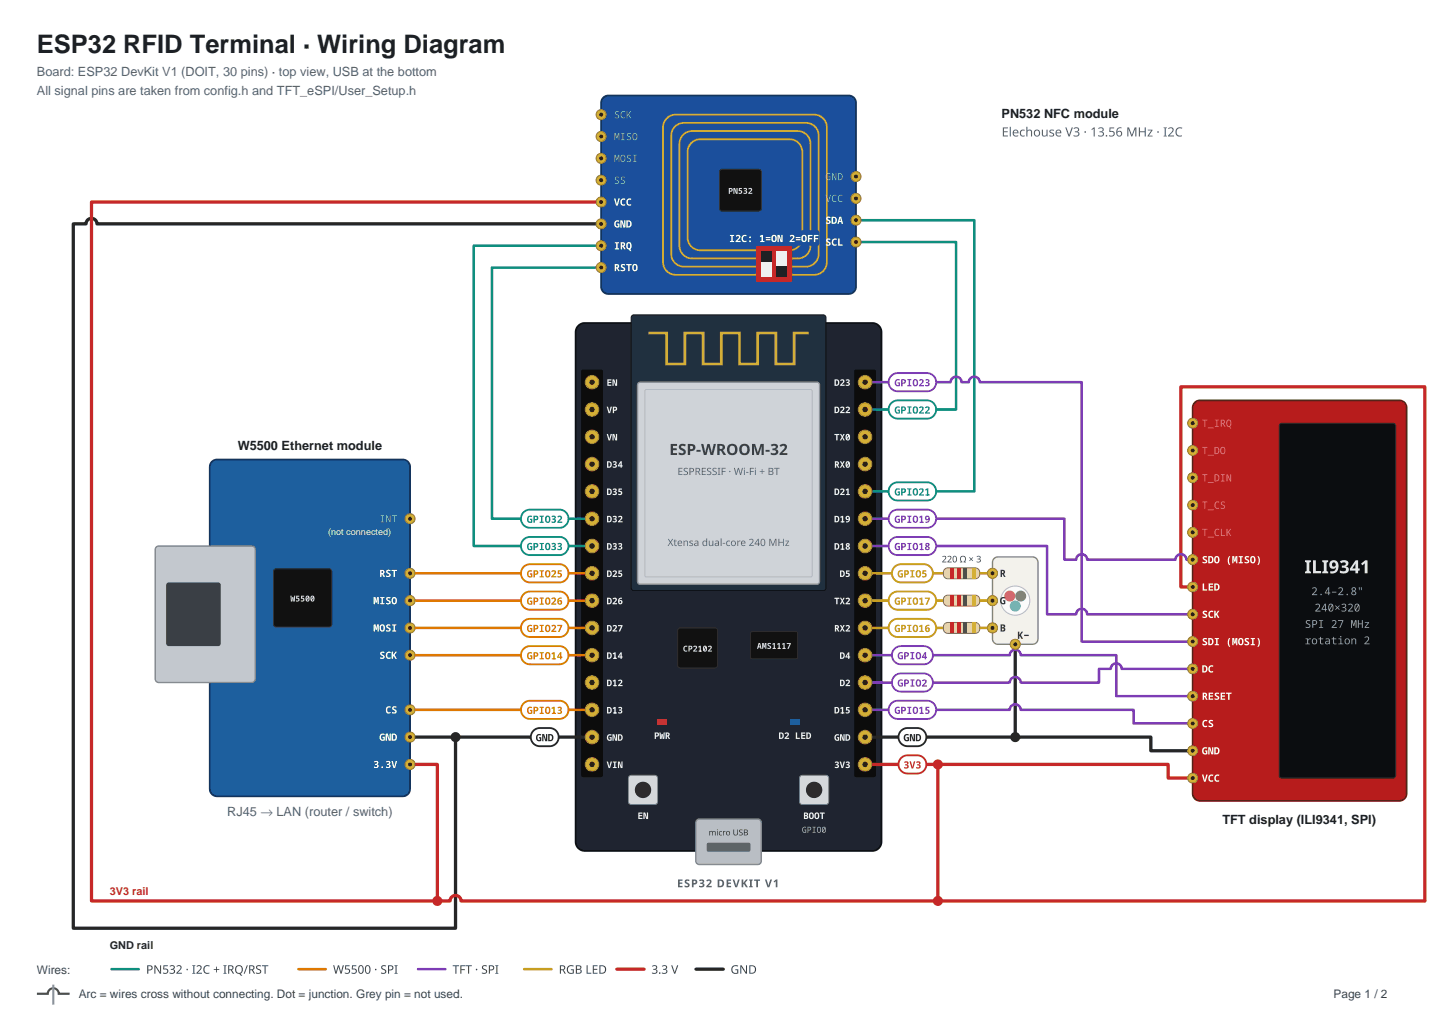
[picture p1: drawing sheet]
<svg xmlns="http://www.w3.org/2000/svg" width="420mm" height="297mm" viewBox="0 0 420 297" stroke-linecap="round" stroke-linejoin="round" font-family="sans-serif">
<path d="M168.1 94.7l.8-.6 1-.2h83.6a2.64 2.64 0 0 1 2.6 2.6v148.1a2.64 2.64 0 0 1-2.6 2.7h-83.6a2.64 2.64 0 0 1-2.6-2.7v-148.1l.2-1z" fill="#1f2430"/>
<path d="M168.1 94.7l.8-.6 1-.2h83.6a2.64 2.64 0 0 1 2.6 2.6v148.1a2.64 2.64 0 0 1-2.6 2.7h-83.6a2.64 2.64 0 0 1-2.6-2.7v-148.1l.2-1z" fill="none" stroke="#0d1016" stroke-width=".53"/>
<path d="M183.7 91.7l.5-.2h55a.79 .79 0 0 1 .8 .8v78.5a.79 .79 0 0 1-.8 .8h-55a.79 .79 0 0 1-.8-.8v-78.5z" fill="#20303f"/>
<path d="M183.7 91.7l.5-.2h55a.79 .79 0 0 1 .8 .8v78.5a.79 .79 0 0 1-.8 .8h-55a.79 .79 0 0 1-.8-.8v-78.5z" fill="none" stroke="#0d1016" stroke-width=".29"/>
<path d="M188.4 96.8h5.3v9h5.3v-9h5.3v9h5.3v-9h5.3v9h5.3v-9h5.3v9h5.3v-9h4.2" fill="none" stroke="#c9a54a" stroke-width=".79" stroke-linecap="butt"/>
<path d="M185.5 111.3l.6-.2h51.3a.79 .79 0 0 1 .8 .8v57.1a.79 .79 0 0 1-.8 .8h-51.3a.79 .79 0 0 1-.8-.8v-57.1z" fill="#cfd3d8"/>
<path d="M185.5 111.3l.6-.2h51.3a.79 .79 0 0 1 .8 .8v57.1a.79 .79 0 0 1-.8 .8h-51.3a.79 .79 0 0 1-.8-.8v-57.1z" fill="none" stroke="#8d9399" stroke-width=".4"/>
<path d="M187.5 113.3l.4-.1h47.6l.4 .1 .1 .4v53.4l-.1 .4-.4 .2h-47.6l-.4-.2-.1-.4v-53.4z" fill="none" stroke="#b3b8be" stroke-width=".29"/>
<path d="M197.1 182.7l.6-.2h10.1a.79 .79 0 0 1 .7 .8v10a.79 .79 0 0 1-.7 .8h-10.1a.79 .79 0 0 1-.8-.8v-10z" fill="#111"/>
<path d="M197.1 182.7l.6-.2h10.1a.79 .79 0 0 1 .7 .8v10a.79 .79 0 0 1-.7 .8h-10.1a.79 .79 0 0 1-.8-.8v-10z" fill="none" stroke="#333" stroke-width=".29"/>
<path d="M218.2 183.7l.4-.2 13 .1 .2 .5-.1 7.1-.4 .3-13-.1-.2-.5v-6.8z" fill="#111"/>
<path d="M218.2 183.7l.4-.2 13 .1 .2 .5-.1 7.1-.4 .3-13-.1-.2-.5v-6.8z" fill="none" stroke="#333" stroke-width=".29"/>
<path d="M191.1 208.9h2.6v1.6h-2.6z" fill="#e53935"/>
<path d="M229.7 208.9h2.6v1.6h-2.6z" fill="#1e88e5"/>
<path d="M182.9 225.6l.5-.3h6.9a.79 .79 0 0 1 .8 .8v6.9a.79 .79 0 0 1-.8 .8h-6.9a.79 .79 0 0 1-.8-.8v-6.9z" fill="#d9dce0"/>
<path d="M182.9 225.6l.5-.3h6.9a.79 .79 0 0 1 .8 .8v6.9a.79 .79 0 0 1-.8 .8h-6.9a.79 .79 0 0 1-.8-.8v-6.9z" fill="none" stroke="#7d838a" stroke-width=".29"/>
<circle cx="186.9" cy="229.6" r="2.38" fill="#2b2b2b"/>
<path d="M232.6 225.6l.5-.3h6.9a.79 .79 0 0 1 .8 .8v6.9a.79 .79 0 0 1-.8 .8h-6.9a.79 .79 0 0 1-.8-.8v-6.9z" fill="#d9dce0"/>
<path d="M232.6 225.6l.5-.3h6.9a.79 .79 0 0 1 .8 .8v6.9a.79 .79 0 0 1-.8 .8h-6.9a.79 .79 0 0 1-.8-.8v-6.9z" fill="none" stroke="#7d838a" stroke-width=".29"/>
<circle cx="236.6" cy="229.6" r="2.38" fill="#2b2b2b"/>
<path d="M202.5 238.3l.8-.3h16.9a1.06 1.06 0 0 1 1 1.1v11.1a1.06 1.06 0 0 1-1 1h-16.9a1.06 1.06 0 0 1-1.1-1v-11.1z" fill="#b9bec4"/>
<path d="M202.5 238.3l.8-.3h16.9a1.06 1.06 0 0 1 1 1.1v11.1a1.06 1.06 0 0 1-1 1h-16.9a1.06 1.06 0 0 1-1.1-1v-11.1z" fill="none" stroke="#7d838a" stroke-width=".4"/>
<path d="M205.5 245.1l.4-.2h11.7l.5 .4v1.8l-.6 .4h-11.7l-.4-.4z" fill="#5b6168"/>
<g fill="#0c0c0c">
<path d="M169 107.5l5.7-.1 .4 .1 .1 .4v117.4l-.1 .4-.4 .2h-5.3l-.4-.2-.1-.4v-117.4z"/>
<path d="M248.4 107.5l5.6-.1 .4 .1 .2 .4v117.4l-.2 .4-.4 .2h-5.3l-.3-.2-.2-.4v-117.4z"/>
</g>
<path d="M175.3 28.4l.7-.5 .8-.1h69.8a2.12 2.12 0 0 1 2.1 2.1v53.4a2.12 2.12 0 0 1-2.1 2.1h-69.8a2.12 2.12 0 0 1-2.1-2.1v-53.4l.2-.8z" fill="#1b4f9c"/>
<path d="M175.3 28.4l.7-.5 .8-.1h69.8a2.12 2.12 0 0 1 2.1 2.1v53.4a2.12 2.12 0 0 1-2.1 2.1h-69.8a2.12 2.12 0 0 1-2.1-2.1v-53.4l.2-.8z" fill="none" stroke="#0f2f5f" stroke-width=".53"/>
<path d="M193.8 34.4l1.2-.8 1.4-.3h40.2a3.7 3.7 0 0 1 3.7 3.7v39.2a3.7 3.7 0 0 1-3.7 3.7h-40.2a3.7 3.7 0 0 1-3.7-3.7v-39.2l.3-1.4zM196.1 36.8l1.2-.8 1.5-.3h35.4a3.7 3.7 0 0 1 3.7 3.7v34.4a3.7 3.7 0 0 1-3.7 3.7h-35.4a3.7 3.7 0 0 1-3.7-3.7v-34.4l.2-1.4zM198.5 39.2l1.2-.8 1.4-.3h30.7a3.7 3.7 0 0 1 3.7 3.7v29.6a3.7 3.7 0 0 1-3.7 3.7h-30.7a3.7 3.7 0 0 1-3.7-3.7v-29.9l.4-1.4zM200.9 41.5l1-.7 1.4-.3h26.1a3.7 3.7 0 0 1 3.7 3.7v24.8a3.7 3.7 0 0 1-3.7 3.7h-25.9a3.7 3.7 0 0 1-3.7-3.7v-25.1l.4-1.4z" fill="none" stroke="#d4af37" stroke-width=".53"/>
<path d="M209.3 49.4l.6-.2h10.5a.79 .79 0 0 1 .8 .8v10.6a.79 .79 0 0 1-.8 .8h-10.5a.79 .79 0 0 1-.8-.8v-10.6z" fill="#111"/>
<path d="M209.3 49.4l.6-.2h10.5a.79 .79 0 0 1 .8 .8v10.6a.79 .79 0 0 1-.8 .8h-10.5a.79 .79 0 0 1-.8-.8v-10.6z" fill="none" stroke="#333" stroke-width=".29"/>
<path d="M219.8 71.6l.4-.2h9.5l.4 .2 .1 .3v9.6l-.1 .3-.4 .2h-9.5l-.4-.2-.1-.3v-9.6z" fill="#c62828"/>
<g fill="#eee">
<path d="M221.2 73h2.9v7.4h-2.9z"/>
<path d="M225.7 73h2.9v7.4h-2.9z"/>
</g>
<g fill="#222">
<path d="M221.2 73h2.9v3.2h-2.9z"/>
<path d="M225.7 77.2h2.9v3.2h-2.9z"/>
</g>
<path d="M211.9 67.1l.6-.2h24.9a.79 .79 0 0 1 .8 .8v2.9a.79 .79 0 0 1-.8 .8h-24.9a.79 .79 0 0 1-.8-.8v-2.9z" fill="#1b4f9c"/>
<path d="M61.6 134.2l.7-.5 .8-.1h53.9a2.12 2.12 0 0 1 2.2 2.1v93.6a2.12 2.12 0 0 1-2.2 2.1h-53.9a2.12 2.12 0 0 1-2.1-2.1v-93.6l.1-.8z" fill="#1d5f9e"/>
<path d="M61.6 134.2l.7-.5 .8-.1h53.9a2.12 2.12 0 0 1 2.2 2.1v93.6a2.12 2.12 0 0 1-2.2 2.1h-53.9a2.12 2.12 0 0 1-2.1-2.1v-93.6l.1-.8z" fill="none" stroke="#0f3560" stroke-width=".53"/>
<path d="M45.4 159l.8-.3h26.9a1.06 1.06 0 0 1 1.1 1v37.6a1.06 1.06 0 0 1-1.1 1.1h-26.9a1.06 1.06 0 0 1-1.1-1.1v-37.6z" fill="#c3c8ce"/>
<path d="M45.4 159l.8-.3h26.9a1.06 1.06 0 0 1 1.1 1v37.6a1.06 1.06 0 0 1-1.1 1.1h-26.9a1.06 1.06 0 0 1-1.1-1.1v-37.6z" fill="none" stroke="#7d838a" stroke-width=".4"/>
<path d="M48.5 169.5l.6-.2h14.3a.79 .79 0 0 1 .7 .8v16.9a.79 .79 0 0 1-.7 .8h-14.3a.79 .79 0 0 1-.8-.8v-16.9z" fill="#3a3f45"/>
<path d="M79.7 165.5l.6-.2h15.3a.79 .79 0 0 1 .8 .8v15.3a.79 .79 0 0 1-.8 .8h-15.3a.79 .79 0 0 1-.8-.8v-15.3z" fill="#111"/>
<path d="M79.7 165.5l.6-.2h15.3a.79 .79 0 0 1 .8 .8v15.3a.79 .79 0 0 1-.8 .8h-15.3a.79 .79 0 0 1-.8-.8v-15.3z" fill="none" stroke="#333" stroke-width=".29"/>
<path d="M288.9 162.3l1.1-.4h10.1a1.59 1.59 0 0 1 1.5 1.5v22.3a1.59 1.59 0 0 1-1.5 1.5h-10.1a1.59 1.59 0 0 1-1.6-1.5v-22.3z" fill="#f3f1ea"/>
<path d="M288.9 162.3l1.1-.4h10.1a1.59 1.59 0 0 1 1.5 1.5v22.3a1.59 1.59 0 0 1-1.5 1.5h-10.1a1.59 1.59 0 0 1-1.6-1.5v-22.3z" fill="none" stroke="#8a8578" stroke-width=".4"/>
<circle cx="295" cy="174.5" r="4.2" fill="#fafafa"/>
<circle cx="295" cy="174.5" r="4.2" fill="none" stroke="#bbb" stroke-width=".29"/>
<circle cx="293.4" cy="173.2" r="1.59" fill="#e53935"/>
<circle cx="296.6" cy="173.2" r="1.59" fill="#43a047"/>
<circle cx="295" cy="176.1" r="1.59" fill="#1e88e5"/>
<path d="M347.2 117l.7-.5 .8-.1h57.9a2.12 2.12 0 0 1 2.1 2.1v112.1a2.12 2.12 0 0 1-2.1 2.1h-57.9a2.12 2.12 0 0 1-2.1-2.1v-112.1l.2-.8z" fill="#b71c1c"/>
<path d="M347.2 117l.7-.5 .8-.1h57.9a2.12 2.12 0 0 1 2.1 2.1v112.1a2.12 2.12 0 0 1-2.1 2.1h-57.9a2.12 2.12 0 0 1-2.1-2.1v-112.1l.2-.8z" fill="none" stroke="#6d1010" stroke-width=".53"/>
<path d="M372 123.2l.5-.2h32.3a.79 .79 0 0 1 .8 .8v101.5a.79 .79 0 0 1-.8 .8h-32.3a.79 .79 0 0 1-.8-.8v-101.5z" fill="#0b0d10"/>
<path d="M372 123.2l.5-.2h32.3a.79 .79 0 0 1 .8 .8v101.5a.79 .79 0 0 1-.8 .8h-32.3a.79 .79 0 0 1-.8-.8v-101.5z" fill="none" stroke="#333" stroke-width=".29"/>
<path d="M119.2 166.6h52.8M119.2 174.5h52.8M119.2 182.5h52.8M119.2 190.4h52.8M119.2 206.3h52.8" fill="none" stroke="#e07800" stroke-width=".74"/>
<path d="M174.7 65.1h-146.5a1.59 1.59 0 0 0-1.6-1.6 1.59 1.59 0 0 0-1.6 1.6h-3.7v204.7h111.1v-55.6M295 187.2v27M119.2 214.2h52.8M251.4 214.2h83v4h12.2" fill="none" stroke="#262626" stroke-width=".95"/>
<path d="M174.7 58.7h-148.1v203.1h104.2a1.59 1.59 0 0 1 1.6-1.6 1.59 1.59 0 0 1 1.6 1.6h280v-149.4h-70.8v58.2h3.4M119.2 222.2h7.9v39.6M251.4 222.2h88.1v3.9h7.1M272.5 222.2v39.6" fill="none" stroke="#c62828" stroke-width=".95"/>
<path d="M174.7 77.8h-31.7v72.9h29M174.7 71.4h-37v87.3h34.3M248.7 70.3h29.1v48.7h-26.4M248.7 64h34.4v78.8h-31.7" fill="none" stroke="#0e8f7e" stroke-width=".74"/>
<path d="M251.4 166.6h37M251.4 174.5h37M251.4 182.5h37" fill="none" stroke="#c99a00" stroke-width=".74"/>
<path d="M251.4 111.1h24.8a1.59 1.59 0 0 1 1.6-1.6 1.59 1.59 0 0 1 1.6 1.6h2.1a1.59 1.59 0 0 1 1.6-1.6 1.59 1.59 0 0 1 1.6 1.6h29.6v75.4h32.3M251.4 150.7h57.9v11.9h3.4a1.59 1.59 0 0 1 1.6-1.5 1.59 1.59 0 0 1 1.6 1.5h25.7a1.59 1.59 0 0 1 1.6-1.5 1.59 1.59 0 0 1 1.5 1.5h1.9M251.4 158.7h52.9v19.8h8.4a1.59 1.59 0 0 1 1.6-1.6 1.59 1.59 0 0 1 1.6 1.6h30.7M251.4 190.4h42a1.59 1.59 0 0 1 1.6-1.6 1.59 1.59 0 0 1 1.6 1.6h27.8v11.9h22.2M346.6 194.4h-20.6a1.59 1.59 0 0 0-1.6-1.6 1.59 1.59 0 0 0-1.6 1.6h-3.4v4h-22.8a1.59 1.59 0 0 0-1.6-1.6 1.59 1.59 0 0 0-1.6 1.6h-42M251.4 206.3h42a1.59 1.59 0 0 1 1.6-1.6 1.59 1.59 0 0 1 1.6 1.6h32.8v4h17.2" fill="none" stroke="#7d3cb5" stroke-width=".74"/>
<path d="M274.5 165.4l1-.4h7.9l.8 .3a1.57 1.57 0 0 1 .5 1.6l-.3 .8-.8 .5h-8.1l-.9-.3a1.57 1.57 0 0 1-.5-1.5z" fill="#e8d3a6"/>
<path d="M274.5 165.4l1-.4h7.9l.8 .3a1.57 1.57 0 0 1 .5 1.6l-.3 .8-.8 .5h-8.1l-.9-.3a1.57 1.57 0 0 1-.5-1.5z" fill="none" stroke="#8a7650" stroke-width=".29"/>
<g fill="#c62828">
<path d="M276.2 165h1v3.2h-1z"/>
<path d="M278.1 165h.9v3.2h-.9z"/>
</g>
<path d="M280 165h.9v3.2h-.9z" fill="#6d4c41"/>
<path d="M282.6 165h.9v3.2h-.9z" fill="#d4af37"/>
<path d="M274.5 173.4l1-.4h7.9l.8 .2a1.57 1.57 0 0 1 .5 1.6l-.3 .8-.8 .5h-8.1l-.9-.2a1.57 1.57 0 0 1-.5-1.6z" fill="#e8d3a6"/>
<path d="M274.5 173.4l1-.4h7.9l.8 .2a1.57 1.57 0 0 1 .5 1.6l-.3 .8-.8 .5h-8.1l-.9-.2a1.57 1.57 0 0 1-.5-1.6z" fill="none" stroke="#8a7650" stroke-width=".29"/>
<g fill="#c62828">
<path d="M276.2 173h1v3.1h-1z"/>
<path d="M278.1 173h.9v3.1h-.9z"/>
</g>
<path d="M280 173h.9v3.1h-.9z" fill="#6d4c41"/>
<path d="M282.6 173h.9v3.1h-.9z" fill="#d4af37"/>
<path d="M274.5 181.3l1-.4h7.9l.8 .3a1.57 1.57 0 0 1 .5 1.5l-.3 .9-.8 .5h-8.1l-.9-.3a1.57 1.57 0 0 1-.5-1.6z" fill="#e8d3a6"/>
<path d="M274.5 181.3l1-.4h7.9l.8 .3a1.57 1.57 0 0 1 .5 1.5l-.3 .9-.8 .5h-8.1l-.9-.3a1.57 1.57 0 0 1-.5-1.6z" fill="none" stroke="#8a7650" stroke-width=".29"/>
<g fill="#c62828">
<path d="M276.2 180.9h1v3.2h-1z"/>
<path d="M278.1 180.9h.9v3.2h-.9z"/>
</g>
<path d="M280 180.9h.9v3.2h-.9z" fill="#6d4c41"/>
<path d="M282.6 180.9h.9v3.2h-.9z" fill="#d4af37"/>
<g fill="#262626">
<circle cx="132.4" cy="214.2" r="1.45"/>
<circle cx="295" cy="214.2" r="1.45"/>
</g>
<g fill="#c62828">
<circle cx="272.5" cy="222.2" r="1.45"/>
<circle cx="272.5" cy="261.8" r="1.45"/>
<circle cx="127.1" cy="261.8" r="1.45"/>
</g>
<circle cx="172" cy="111.1" r="1.98" fill="#d4af37"/>
<circle cx="172" cy="111.1" r="1.98" fill="none" stroke="#8a6d1c" stroke-width=".29"/>
<circle cx="172" cy="111.1" r=".79" fill="#3b2f10"/>
<circle cx="251.4" cy="111.1" r="1.98" fill="#d4af37"/>
<circle cx="251.4" cy="111.1" r="1.98" fill="none" stroke="#8a6d1c" stroke-width=".29"/>
<circle cx="251.4" cy="111.1" r=".79" fill="#3b2f10"/>
<circle cx="172" cy="119" r="1.98" fill="#d4af37"/>
<circle cx="172" cy="119" r="1.98" fill="none" stroke="#8a6d1c" stroke-width=".29"/>
<circle cx="172" cy="119" r=".79" fill="#3b2f10"/>
<circle cx="251.4" cy="119" r="1.98" fill="#d4af37"/>
<circle cx="251.4" cy="119" r="1.98" fill="none" stroke="#8a6d1c" stroke-width=".29"/>
<circle cx="251.4" cy="119" r=".79" fill="#3b2f10"/>
<circle cx="172" cy="126.9" r="1.98" fill="#d4af37"/>
<circle cx="172" cy="126.9" r="1.98" fill="none" stroke="#8a6d1c" stroke-width=".29"/>
<circle cx="172" cy="126.9" r=".79" fill="#3b2f10"/>
<circle cx="251.4" cy="126.9" r="1.98" fill="#d4af37"/>
<circle cx="251.4" cy="126.9" r="1.98" fill="none" stroke="#8a6d1c" stroke-width=".29"/>
<circle cx="251.4" cy="126.9" r=".79" fill="#3b2f10"/>
<circle cx="172" cy="134.9" r="1.98" fill="#d4af37"/>
<circle cx="172" cy="134.9" r="1.98" fill="none" stroke="#8a6d1c" stroke-width=".29"/>
<circle cx="172" cy="134.9" r=".79" fill="#3b2f10"/>
<circle cx="251.4" cy="134.9" r="1.98" fill="#d4af37"/>
<circle cx="251.4" cy="134.9" r="1.98" fill="none" stroke="#8a6d1c" stroke-width=".29"/>
<circle cx="251.4" cy="134.9" r=".79" fill="#3b2f10"/>
<circle cx="172" cy="142.8" r="1.98" fill="#d4af37"/>
<circle cx="172" cy="142.8" r="1.98" fill="none" stroke="#8a6d1c" stroke-width=".29"/>
<circle cx="172" cy="142.8" r=".79" fill="#3b2f10"/>
<circle cx="251.4" cy="142.8" r="1.98" fill="#d4af37"/>
<circle cx="251.4" cy="142.8" r="1.98" fill="none" stroke="#8a6d1c" stroke-width=".29"/>
<circle cx="251.4" cy="142.8" r=".79" fill="#3b2f10"/>
<circle cx="172" cy="150.7" r="1.98" fill="#d4af37"/>
<circle cx="172" cy="150.7" r="1.98" fill="none" stroke="#8a6d1c" stroke-width=".29"/>
<circle cx="172" cy="150.7" r=".79" fill="#3b2f10"/>
<circle cx="251.4" cy="150.7" r="1.98" fill="#d4af37"/>
<circle cx="251.4" cy="150.7" r="1.98" fill="none" stroke="#8a6d1c" stroke-width=".29"/>
<circle cx="251.4" cy="150.7" r=".79" fill="#3b2f10"/>
<circle cx="172" cy="158.7" r="1.98" fill="#d4af37"/>
<circle cx="172" cy="158.7" r="1.98" fill="none" stroke="#8a6d1c" stroke-width=".29"/>
<circle cx="172" cy="158.7" r=".79" fill="#3b2f10"/>
<circle cx="251.4" cy="158.7" r="1.98" fill="#d4af37"/>
<circle cx="251.4" cy="158.7" r="1.98" fill="none" stroke="#8a6d1c" stroke-width=".29"/>
<circle cx="251.4" cy="158.7" r=".79" fill="#3b2f10"/>
<circle cx="172" cy="166.6" r="1.98" fill="#d4af37"/>
<circle cx="172" cy="166.6" r="1.98" fill="none" stroke="#8a6d1c" stroke-width=".29"/>
<circle cx="172" cy="166.6" r=".79" fill="#3b2f10"/>
<circle cx="251.4" cy="166.6" r="1.98" fill="#d4af37"/>
<circle cx="251.4" cy="166.6" r="1.98" fill="none" stroke="#8a6d1c" stroke-width=".29"/>
<circle cx="251.4" cy="166.6" r=".79" fill="#3b2f10"/>
<circle cx="172" cy="174.5" r="1.98" fill="#d4af37"/>
<circle cx="172" cy="174.5" r="1.98" fill="none" stroke="#8a6d1c" stroke-width=".29"/>
<circle cx="172" cy="174.5" r=".79" fill="#3b2f10"/>
<circle cx="251.4" cy="174.5" r="1.98" fill="#d4af37"/>
<circle cx="251.4" cy="174.5" r="1.98" fill="none" stroke="#8a6d1c" stroke-width=".29"/>
<circle cx="251.4" cy="174.5" r=".79" fill="#3b2f10"/>
<circle cx="172" cy="182.5" r="1.98" fill="#d4af37"/>
<circle cx="172" cy="182.5" r="1.98" fill="none" stroke="#8a6d1c" stroke-width=".29"/>
<circle cx="172" cy="182.5" r=".79" fill="#3b2f10"/>
<circle cx="251.4" cy="182.5" r="1.98" fill="#d4af37"/>
<circle cx="251.4" cy="182.5" r="1.98" fill="none" stroke="#8a6d1c" stroke-width=".29"/>
<circle cx="251.4" cy="182.5" r=".79" fill="#3b2f10"/>
<circle cx="172" cy="190.4" r="1.98" fill="#d4af37"/>
<circle cx="172" cy="190.4" r="1.98" fill="none" stroke="#8a6d1c" stroke-width=".29"/>
<circle cx="172" cy="190.4" r=".79" fill="#3b2f10"/>
<circle cx="251.4" cy="190.4" r="1.98" fill="#d4af37"/>
<circle cx="251.4" cy="190.4" r="1.98" fill="none" stroke="#8a6d1c" stroke-width=".29"/>
<circle cx="251.4" cy="190.4" r=".79" fill="#3b2f10"/>
<circle cx="172" cy="198.4" r="1.98" fill="#d4af37"/>
<circle cx="172" cy="198.4" r="1.98" fill="none" stroke="#8a6d1c" stroke-width=".29"/>
<circle cx="172" cy="198.4" r=".79" fill="#3b2f10"/>
<circle cx="251.4" cy="198.4" r="1.98" fill="#d4af37"/>
<circle cx="251.4" cy="198.4" r="1.98" fill="none" stroke="#8a6d1c" stroke-width=".29"/>
<circle cx="251.4" cy="198.4" r=".79" fill="#3b2f10"/>
<circle cx="172" cy="206.3" r="1.98" fill="#d4af37"/>
<circle cx="172" cy="206.3" r="1.98" fill="none" stroke="#8a6d1c" stroke-width=".29"/>
<circle cx="172" cy="206.3" r=".79" fill="#3b2f10"/>
<circle cx="251.4" cy="206.3" r="1.98" fill="#d4af37"/>
<circle cx="251.4" cy="206.3" r="1.98" fill="none" stroke="#8a6d1c" stroke-width=".29"/>
<circle cx="251.4" cy="206.3" r=".79" fill="#3b2f10"/>
<circle cx="172" cy="214.2" r="1.98" fill="#d4af37"/>
<circle cx="172" cy="214.2" r="1.98" fill="none" stroke="#8a6d1c" stroke-width=".29"/>
<circle cx="172" cy="214.2" r=".79" fill="#3b2f10"/>
<circle cx="251.4" cy="214.2" r="1.98" fill="#d4af37"/>
<circle cx="251.4" cy="214.2" r="1.98" fill="none" stroke="#8a6d1c" stroke-width=".29"/>
<circle cx="251.4" cy="214.2" r=".79" fill="#3b2f10"/>
<circle cx="172" cy="222.2" r="1.98" fill="#d4af37"/>
<circle cx="172" cy="222.2" r="1.98" fill="none" stroke="#8a6d1c" stroke-width=".29"/>
<circle cx="172" cy="222.2" r=".79" fill="#3b2f10"/>
<circle cx="251.4" cy="222.2" r="1.98" fill="#d4af37"/>
<circle cx="251.4" cy="222.2" r="1.98" fill="none" stroke="#8a6d1c" stroke-width=".29"/>
<circle cx="251.4" cy="222.2" r=".79" fill="#3b2f10"/>
<circle cx="174.7" cy="33.3" r="1.45" fill="#d4af37"/>
<circle cx="174.7" cy="33.3" r="1.45" fill="none" stroke="#8a6d1c" stroke-width=".29"/>
<circle cx="174.7" cy="33.3" r=".58" fill="#3b2f10"/>
<circle cx="174.7" cy="39.7" r="1.45" fill="#d4af37"/>
<circle cx="174.7" cy="39.7" r="1.45" fill="none" stroke="#8a6d1c" stroke-width=".29"/>
<circle cx="174.7" cy="39.7" r=".58" fill="#3b2f10"/>
<circle cx="174.7" cy="46" r="1.45" fill="#d4af37"/>
<circle cx="174.7" cy="46" r="1.45" fill="none" stroke="#8a6d1c" stroke-width=".29"/>
<circle cx="174.7" cy="46" r=".58" fill="#3b2f10"/>
<circle cx="174.7" cy="52.4" r="1.45" fill="#d4af37"/>
<circle cx="174.7" cy="52.4" r="1.45" fill="none" stroke="#8a6d1c" stroke-width=".29"/>
<circle cx="174.7" cy="52.4" r=".58" fill="#3b2f10"/>
<circle cx="174.7" cy="58.7" r="1.45" fill="#d4af37"/>
<circle cx="174.7" cy="58.7" r="1.45" fill="none" stroke="#8a6d1c" stroke-width=".29"/>
<circle cx="174.7" cy="58.7" r=".58" fill="#3b2f10"/>
<circle cx="174.7" cy="65.1" r="1.45" fill="#d4af37"/>
<circle cx="174.7" cy="65.1" r="1.45" fill="none" stroke="#8a6d1c" stroke-width=".29"/>
<circle cx="174.7" cy="65.1" r=".58" fill="#3b2f10"/>
<circle cx="174.7" cy="71.4" r="1.45" fill="#d4af37"/>
<circle cx="174.7" cy="71.4" r="1.45" fill="none" stroke="#8a6d1c" stroke-width=".29"/>
<circle cx="174.7" cy="71.4" r=".58" fill="#3b2f10"/>
<circle cx="174.7" cy="77.8" r="1.45" fill="#d4af37"/>
<circle cx="174.7" cy="77.8" r="1.45" fill="none" stroke="#8a6d1c" stroke-width=".29"/>
<circle cx="174.7" cy="77.8" r=".58" fill="#3b2f10"/>
<circle cx="248.7" cy="51.3" r="1.45" fill="#d4af37"/>
<circle cx="248.7" cy="51.3" r="1.45" fill="none" stroke="#8a6d1c" stroke-width=".29"/>
<circle cx="248.7" cy="51.3" r=".58" fill="#3b2f10"/>
<circle cx="248.7" cy="57.7" r="1.45" fill="#d4af37"/>
<circle cx="248.7" cy="57.7" r="1.45" fill="none" stroke="#8a6d1c" stroke-width=".29"/>
<circle cx="248.7" cy="57.7" r=".58" fill="#3b2f10"/>
<circle cx="248.7" cy="64" r="1.45" fill="#d4af37"/>
<circle cx="248.7" cy="64" r="1.45" fill="none" stroke="#8a6d1c" stroke-width=".29"/>
<circle cx="248.7" cy="64" r=".58" fill="#3b2f10"/>
<circle cx="248.7" cy="70.3" r="1.45" fill="#d4af37"/>
<circle cx="248.7" cy="70.3" r="1.45" fill="none" stroke="#8a6d1c" stroke-width=".29"/>
<circle cx="248.7" cy="70.3" r=".58" fill="#3b2f10"/>
<circle cx="119.2" cy="150.7" r="1.45" fill="#d4af37"/>
<circle cx="119.2" cy="150.7" r="1.45" fill="none" stroke="#8a6d1c" stroke-width=".29"/>
<circle cx="119.2" cy="150.7" r=".58" fill="#3b2f10"/>
<circle cx="119.2" cy="166.6" r="1.45" fill="#d4af37"/>
<circle cx="119.2" cy="166.6" r="1.45" fill="none" stroke="#8a6d1c" stroke-width=".29"/>
<circle cx="119.2" cy="166.6" r=".58" fill="#3b2f10"/>
<circle cx="119.2" cy="174.5" r="1.45" fill="#d4af37"/>
<circle cx="119.2" cy="174.5" r="1.45" fill="none" stroke="#8a6d1c" stroke-width=".29"/>
<circle cx="119.2" cy="174.5" r=".58" fill="#3b2f10"/>
<circle cx="119.2" cy="182.5" r="1.45" fill="#d4af37"/>
<circle cx="119.2" cy="182.5" r="1.45" fill="none" stroke="#8a6d1c" stroke-width=".29"/>
<circle cx="119.2" cy="182.5" r=".58" fill="#3b2f10"/>
<circle cx="119.2" cy="190.4" r="1.45" fill="#d4af37"/>
<circle cx="119.2" cy="190.4" r="1.45" fill="none" stroke="#8a6d1c" stroke-width=".29"/>
<circle cx="119.2" cy="190.4" r=".58" fill="#3b2f10"/>
<circle cx="119.2" cy="206.3" r="1.45" fill="#d4af37"/>
<circle cx="119.2" cy="206.3" r="1.45" fill="none" stroke="#8a6d1c" stroke-width=".29"/>
<circle cx="119.2" cy="206.3" r=".58" fill="#3b2f10"/>
<circle cx="119.2" cy="214.2" r="1.45" fill="#d4af37"/>
<circle cx="119.2" cy="214.2" r="1.45" fill="none" stroke="#8a6d1c" stroke-width=".29"/>
<circle cx="119.2" cy="214.2" r=".58" fill="#3b2f10"/>
<circle cx="119.2" cy="222.2" r="1.45" fill="#d4af37"/>
<circle cx="119.2" cy="222.2" r="1.45" fill="none" stroke="#8a6d1c" stroke-width=".29"/>
<circle cx="119.2" cy="222.2" r=".58" fill="#3b2f10"/>
<circle cx="346.6" cy="123" r="1.45" fill="#d4af37"/>
<circle cx="346.6" cy="123" r="1.45" fill="none" stroke="#8a6d1c" stroke-width=".29"/>
<circle cx="346.6" cy="123" r=".58" fill="#3b2f10"/>
<circle cx="346.6" cy="130.9" r="1.45" fill="#d4af37"/>
<circle cx="346.6" cy="130.9" r="1.45" fill="none" stroke="#8a6d1c" stroke-width=".29"/>
<circle cx="346.6" cy="130.9" r=".58" fill="#3b2f10"/>
<circle cx="346.6" cy="138.8" r="1.45" fill="#d4af37"/>
<circle cx="346.6" cy="138.8" r="1.45" fill="none" stroke="#8a6d1c" stroke-width=".29"/>
<circle cx="346.6" cy="138.8" r=".58" fill="#3b2f10"/>
<circle cx="346.6" cy="146.8" r="1.45" fill="#d4af37"/>
<circle cx="346.6" cy="146.8" r="1.45" fill="none" stroke="#8a6d1c" stroke-width=".29"/>
<circle cx="346.6" cy="146.8" r=".58" fill="#3b2f10"/>
<circle cx="346.6" cy="154.7" r="1.45" fill="#d4af37"/>
<circle cx="346.6" cy="154.7" r="1.45" fill="none" stroke="#8a6d1c" stroke-width=".29"/>
<circle cx="346.6" cy="154.7" r=".58" fill="#3b2f10"/>
<circle cx="346.6" cy="162.6" r="1.45" fill="#d4af37"/>
<circle cx="346.6" cy="162.6" r="1.45" fill="none" stroke="#8a6d1c" stroke-width=".29"/>
<circle cx="346.6" cy="162.6" r=".58" fill="#3b2f10"/>
<circle cx="346.6" cy="170.6" r="1.45" fill="#d4af37"/>
<circle cx="346.6" cy="170.6" r="1.45" fill="none" stroke="#8a6d1c" stroke-width=".29"/>
<circle cx="346.6" cy="170.6" r=".58" fill="#3b2f10"/>
<circle cx="346.6" cy="178.5" r="1.45" fill="#d4af37"/>
<circle cx="346.6" cy="178.5" r="1.45" fill="none" stroke="#8a6d1c" stroke-width=".29"/>
<circle cx="346.6" cy="178.5" r=".58" fill="#3b2f10"/>
<circle cx="346.6" cy="186.5" r="1.45" fill="#d4af37"/>
<circle cx="346.6" cy="186.5" r="1.45" fill="none" stroke="#8a6d1c" stroke-width=".29"/>
<circle cx="346.6" cy="186.5" r=".58" fill="#3b2f10"/>
<circle cx="346.6" cy="194.4" r="1.45" fill="#d4af37"/>
<circle cx="346.6" cy="194.4" r="1.45" fill="none" stroke="#8a6d1c" stroke-width=".29"/>
<circle cx="346.6" cy="194.4" r=".58" fill="#3b2f10"/>
<circle cx="346.6" cy="202.3" r="1.45" fill="#d4af37"/>
<circle cx="346.6" cy="202.3" r="1.45" fill="none" stroke="#8a6d1c" stroke-width=".29"/>
<circle cx="346.6" cy="202.3" r=".58" fill="#3b2f10"/>
<circle cx="346.6" cy="210.3" r="1.45" fill="#d4af37"/>
<circle cx="346.6" cy="210.3" r="1.45" fill="none" stroke="#8a6d1c" stroke-width=".29"/>
<circle cx="346.6" cy="210.3" r=".58" fill="#3b2f10"/>
<circle cx="346.6" cy="218.2" r="1.45" fill="#d4af37"/>
<circle cx="346.6" cy="218.2" r="1.45" fill="none" stroke="#8a6d1c" stroke-width=".29"/>
<circle cx="346.6" cy="218.2" r=".58" fill="#3b2f10"/>
<circle cx="346.6" cy="226.1" r="1.45" fill="#d4af37"/>
<circle cx="346.6" cy="226.1" r="1.45" fill="none" stroke="#8a6d1c" stroke-width=".29"/>
<circle cx="346.6" cy="226.1" r=".58" fill="#3b2f10"/>
<circle cx="288.4" cy="166.6" r="1.45" fill="#d4af37"/>
<circle cx="288.4" cy="166.6" r="1.45" fill="none" stroke="#8a6d1c" stroke-width=".29"/>
<circle cx="288.4" cy="166.6" r=".58" fill="#3b2f10"/>
<circle cx="288.4" cy="174.5" r="1.45" fill="#d4af37"/>
<circle cx="288.4" cy="174.5" r="1.45" fill="none" stroke="#8a6d1c" stroke-width=".29"/>
<circle cx="288.4" cy="174.5" r=".58" fill="#3b2f10"/>
<circle cx="288.4" cy="182.5" r="1.45" fill="#d4af37"/>
<circle cx="288.4" cy="182.5" r="1.45" fill="none" stroke="#8a6d1c" stroke-width=".29"/>
<circle cx="288.4" cy="182.5" r=".58" fill="#3b2f10"/>
<circle cx="295" cy="187.2" r="1.45" fill="#d4af37"/>
<circle cx="295" cy="187.2" r="1.45" fill="none" stroke="#8a6d1c" stroke-width=".29"/>
<circle cx="295" cy="187.2" r=".58" fill="#3b2f10"/>
<path d="M152.2 164.7l.7-.5 1-.2h8.7a2.64 2.64 0 0 1 2.6 2.6 2.64 2.64 0 0 1-2.6 2.7h-8.6a2.64 2.64 0 0 1-2.4-1.7 2.64 2.64 0 0 1 .6-2.9z" fill="#fff"/>
<path d="M152.2 164.7l.7-.5 1-.2h8.7a2.64 2.64 0 0 1 2.6 2.6 2.64 2.64 0 0 1-2.6 2.7h-8.6a2.64 2.64 0 0 1-2.4-1.7 2.64 2.64 0 0 1 .6-2.9z" fill="none" stroke="#e07800" stroke-width=".53"/>
<path d="M152.2 148.9l.7-.5 1-.3h8.7a2.64 2.64 0 0 1 2.6 2.6 2.64 2.64 0 0 1-2.6 2.7h-8.6a2.64 2.64 0 0 1-2.4-1.6 2.64 2.64 0 0 1 .6-2.9z" fill="#fff"/>
<path d="M152.2 148.9l.7-.5 1-.3h8.7a2.64 2.64 0 0 1 2.6 2.6 2.64 2.64 0 0 1-2.6 2.7h-8.6a2.64 2.64 0 0 1-2.4-1.6 2.64 2.64 0 0 1 .6-2.9z" fill="none" stroke="#0e8f7e" stroke-width=".53"/>
<path d="M152.2 156.8l.7-.5 1-.3h8.7a2.64 2.64 0 0 1 2.6 2.7 2.64 2.64 0 0 1-2.6 2.6h-8.6a2.64 2.64 0 0 1-2.4-1.6 2.64 2.64 0 0 1 .6-2.9z" fill="#fff"/>
<path d="M152.2 156.8l.7-.5 1-.3h8.7a2.64 2.64 0 0 1 2.6 2.7 2.64 2.64 0 0 1-2.6 2.6h-8.6a2.64 2.64 0 0 1-2.4-1.6 2.64 2.64 0 0 1 .6-2.9z" fill="none" stroke="#0e8f7e" stroke-width=".53"/>
<path d="M152.2 172.7l.7-.5 1-.3h8.7a2.64 2.64 0 0 1 2.6 2.6 2.64 2.64 0 0 1-2.6 2.7h-8.6a2.64 2.64 0 0 1-2.4-1.6 2.64 2.64 0 0 1 .6-2.9z" fill="#fff"/>
<path d="M152.2 172.7l.7-.5 1-.3h8.7a2.64 2.64 0 0 1 2.6 2.6 2.64 2.64 0 0 1-2.6 2.7h-8.6a2.64 2.64 0 0 1-2.4-1.6 2.64 2.64 0 0 1 .6-2.9z" fill="none" stroke="#e07800" stroke-width=".53"/>
<path d="M152.2 180.6l.7-.5 1-.3h8.7a2.64 2.64 0 0 1 2.6 2.7 2.64 2.64 0 0 1-2.6 2.6h-8.6a2.64 2.64 0 0 1-2.4-1.6 2.64 2.64 0 0 1 .6-2.9z" fill="#fff"/>
<path d="M152.2 180.6l.7-.5 1-.3h8.7a2.64 2.64 0 0 1 2.6 2.7 2.64 2.64 0 0 1-2.6 2.6h-8.6a2.64 2.64 0 0 1-2.4-1.6 2.64 2.64 0 0 1 .6-2.9z" fill="none" stroke="#e07800" stroke-width=".53"/>
<path d="M152.2 188.5l.7-.5 1-.2h8.7a2.64 2.64 0 0 1 2.6 2.6 2.64 2.64 0 0 1-2.6 2.7h-8.6a2.64 2.64 0 0 1-2.4-1.7 2.64 2.64 0 0 1 .6-2.9z" fill="#fff"/>
<path d="M152.2 188.5l.7-.5 1-.2h8.7a2.64 2.64 0 0 1 2.6 2.6 2.64 2.64 0 0 1-2.6 2.7h-8.6a2.64 2.64 0 0 1-2.4-1.7 2.64 2.64 0 0 1 .6-2.9z" fill="none" stroke="#e07800" stroke-width=".53"/>
<path d="M152.2 204.4l.7-.5 1-.3h8.7a2.64 2.64 0 0 1 2.6 2.7 2.64 2.64 0 0 1-2.6 2.6h-8.6a2.64 2.64 0 0 1-2.4-1.6 2.64 2.64 0 0 1 .6-2.9z" fill="#fff"/>
<path d="M152.2 204.4l.7-.5 1-.3h8.7a2.64 2.64 0 0 1 2.6 2.7 2.64 2.64 0 0 1-2.6 2.6h-8.6a2.64 2.64 0 0 1-2.4-1.6 2.64 2.64 0 0 1 .6-2.9z" fill="none" stroke="#e07800" stroke-width=".53"/>
<path d="M155 212.3l1.4-.7h3.3a2.64 2.64 0 0 1 2.6 2.6 2.64 2.64 0 0 1-2.6 2.7h-2.8a2.64 2.64 0 0 1-2.5-1.7 2.64 2.64 0 0 1 .6-2.9z" fill="#fff"/>
<path d="M155 212.3l1.4-.7h3.3a2.64 2.64 0 0 1 2.6 2.6 2.64 2.64 0 0 1-2.6 2.7h-2.8a2.64 2.64 0 0 1-2.5-1.7 2.64 2.64 0 0 1 .6-2.9z" fill="none" stroke="#262626" stroke-width=".53"/>
<path d="M259 109.2l.7-.5 1-.3h8.7a2.64 2.64 0 0 1 2.6 2.7 2.64 2.64 0 0 1-2.6 2.6h-8.5a2.64 2.64 0 0 1-2.5-1.6 2.64 2.64 0 0 1 .6-2.9z" fill="#fff"/>
<path d="M259 109.2l.7-.5 1-.3h8.7a2.64 2.64 0 0 1 2.6 2.7 2.64 2.64 0 0 1-2.6 2.6h-8.5a2.64 2.64 0 0 1-2.5-1.6 2.64 2.64 0 0 1 .6-2.9z" fill="none" stroke="#7d3cb5" stroke-width=".53"/>
<path d="M259 117.1l.7-.5 1-.2h8.7a2.64 2.64 0 0 1 2.6 2.6 2.64 2.64 0 0 1-2.6 2.7h-8.5a2.64 2.64 0 0 1-2.5-1.7 2.64 2.64 0 0 1 .6-2.9z" fill="#fff"/>
<path d="M259 117.1l.7-.5 1-.2h8.7a2.64 2.64 0 0 1 2.6 2.6 2.64 2.64 0 0 1-2.6 2.7h-8.5a2.64 2.64 0 0 1-2.5-1.7 2.64 2.64 0 0 1 .6-2.9z" fill="none" stroke="#0e8f7e" stroke-width=".53"/>
<path d="M259 140.9l.7-.5 1-.2h8.7a2.64 2.64 0 0 1 2.6 2.6 2.64 2.64 0 0 1-2.6 2.7h-8.5a2.64 2.64 0 0 1-2.5-1.7 2.64 2.64 0 0 1 .6-2.9z" fill="#fff"/>
<path d="M259 140.9l.7-.5 1-.2h8.7a2.64 2.64 0 0 1 2.6 2.6 2.64 2.64 0 0 1-2.6 2.7h-8.5a2.64 2.64 0 0 1-2.5-1.7 2.64 2.64 0 0 1 .6-2.9z" fill="none" stroke="#0e8f7e" stroke-width=".53"/>
<path d="M259 148.9l.7-.5 1-.3h8.7a2.64 2.64 0 0 1 2.6 2.6 2.64 2.64 0 0 1-2.6 2.7h-8.5a2.64 2.64 0 0 1-2.5-1.6 2.64 2.64 0 0 1 .6-2.9z" fill="#fff"/>
<path d="M259 148.9l.7-.5 1-.3h8.7a2.64 2.64 0 0 1 2.6 2.6 2.64 2.64 0 0 1-2.6 2.7h-8.5a2.64 2.64 0 0 1-2.5-1.6 2.64 2.64 0 0 1 .6-2.9z" fill="none" stroke="#7d3cb5" stroke-width=".53"/>
<path d="M259 156.8l.7-.5 1-.3h8.7a2.64 2.64 0 0 1 2.6 2.7 2.64 2.64 0 0 1-2.6 2.6h-8.5a2.64 2.64 0 0 1-2.5-1.6 2.64 2.64 0 0 1 .6-2.9z" fill="#fff"/>
<path d="M259 156.8l.7-.5 1-.3h8.7a2.64 2.64 0 0 1 2.6 2.7 2.64 2.64 0 0 1-2.6 2.6h-8.5a2.64 2.64 0 0 1-2.5-1.6 2.64 2.64 0 0 1 .6-2.9z" fill="none" stroke="#7d3cb5" stroke-width=".53"/>
<path d="M260 164.7l.7-.5 1-.2h6.7a2.64 2.64 0 0 1 2.7 2.6 2.64 2.64 0 0 1-2.7 2.7h-6.6a2.64 2.64 0 0 1-2.4-1.7 2.64 2.64 0 0 1 .6-2.9z" fill="#fff"/>
<path d="M260 164.7l.7-.5 1-.2h6.7a2.64 2.64 0 0 1 2.7 2.6 2.64 2.64 0 0 1-2.7 2.7h-6.6a2.64 2.64 0 0 1-2.4-1.7 2.64 2.64 0 0 1 .6-2.9z" fill="none" stroke="#c99a00" stroke-width=".53"/>
<path d="M259 172.7l.7-.5 1-.3h8.7a2.64 2.64 0 0 1 2.6 2.6 2.64 2.64 0 0 1-2.6 2.7h-8.5a2.64 2.64 0 0 1-2.5-1.6 2.64 2.64 0 0 1 .6-2.9z" fill="#fff"/>
<path d="M259 172.7l.7-.5 1-.3h8.7a2.64 2.64 0 0 1 2.6 2.6 2.64 2.64 0 0 1-2.6 2.7h-8.5a2.64 2.64 0 0 1-2.5-1.6 2.64 2.64 0 0 1 .6-2.9z" fill="none" stroke="#c99a00" stroke-width=".53"/>
<path d="M259 180.6l.7-.5 1-.3h8.7a2.64 2.64 0 0 1 2.6 2.7 2.64 2.64 0 0 1-2.6 2.6h-8.5a2.64 2.64 0 0 1-2.5-1.6 2.64 2.64 0 0 1 .6-2.9z" fill="#fff"/>
<path d="M259 180.6l.7-.5 1-.3h8.7a2.64 2.64 0 0 1 2.6 2.7 2.64 2.64 0 0 1-2.6 2.6h-8.5a2.64 2.64 0 0 1-2.5-1.6 2.64 2.64 0 0 1 .6-2.9z" fill="none" stroke="#c99a00" stroke-width=".53"/>
<path d="M260 188.5l.7-.5 1-.2h6.7a2.64 2.64 0 0 1 2.7 2.6 2.64 2.64 0 0 1-2.7 2.7h-6.6a2.64 2.64 0 0 1-2.4-1.7 2.64 2.64 0 0 1 .6-2.9z" fill="#fff"/>
<path d="M260 188.5l.7-.5 1-.2h6.7a2.64 2.64 0 0 1 2.7 2.6 2.64 2.64 0 0 1-2.7 2.7h-6.6a2.64 2.64 0 0 1-2.4-1.7 2.64 2.64 0 0 1 .6-2.9z" fill="none" stroke="#7d3cb5" stroke-width=".53"/>
<path d="M260 196.5l.7-.5 1-.3h6.7a2.64 2.64 0 0 1 2.7 2.7 2.64 2.64 0 0 1-2.7 2.6h-6.6a2.64 2.64 0 0 1-2.4-1.6 2.64 2.64 0 0 1 .6-2.9z" fill="#fff"/>
<path d="M260 196.5l.7-.5 1-.3h6.7a2.64 2.64 0 0 1 2.7 2.7 2.64 2.64 0 0 1-2.7 2.6h-6.6a2.64 2.64 0 0 1-2.4-1.6 2.64 2.64 0 0 1 .6-2.9z" fill="none" stroke="#7d3cb5" stroke-width=".53"/>
<path d="M259 204.4l.7-.5 1-.3h8.7a2.64 2.64 0 0 1 2.6 2.7 2.64 2.64 0 0 1-2.6 2.6h-8.5a2.64 2.64 0 0 1-2.5-1.6 2.64 2.64 0 0 1 .6-2.9z" fill="#fff"/>
<path d="M259 204.4l.7-.5 1-.3h8.7a2.64 2.64 0 0 1 2.6 2.7 2.64 2.64 0 0 1-2.6 2.6h-8.5a2.64 2.64 0 0 1-2.5-1.6 2.64 2.64 0 0 1 .6-2.9z" fill="none" stroke="#7d3cb5" stroke-width=".53"/>
<path d="M261.9 212.3l1.3-.7h3.3a2.64 2.64 0 0 1 2.7 2.6 2.64 2.64 0 0 1-2.7 2.7h-2.8a2.64 2.64 0 0 1-2.4-1.7 2.64 2.64 0 0 1 .6-2.9z" fill="#fff"/>
<path d="M261.9 212.3l1.3-.7h3.3a2.64 2.64 0 0 1 2.7 2.6 2.64 2.64 0 0 1-2.7 2.7h-2.8a2.64 2.64 0 0 1-2.4-1.7 2.64 2.64 0 0 1 .6-2.9z" fill="none" stroke="#262626" stroke-width=".53"/>
<path d="M261.9 220.3l1.3-.7 3.3-.1a2.64 2.64 0 0 1 2.7 2.7 2.64 2.64 0 0 1-2.7 2.6h-2.8a2.64 2.64 0 0 1-2.4-1.6 2.64 2.64 0 0 1 .6-2.9z" fill="#fff"/>
<path d="M261.9 220.3l1.3-.7 3.3-.1a2.64 2.64 0 0 1 2.7 2.7 2.64 2.64 0 0 1-2.7 2.6h-2.8a2.64 2.64 0 0 1-2.4-1.6 2.64 2.64 0 0 1 .6-2.9z" fill="none" stroke="#c62828" stroke-width=".53"/>
<path d="M32.4 281.7h7.9" fill="none" stroke="#0e8f7e" stroke-width=".74"/>
<path d="M86.7 281.7h8" fill="none" stroke="#e07800" stroke-width=".74"/>
<path d="M121.5 281.7h7.9" fill="none" stroke="#7d3cb5" stroke-width=".74"/>
<path d="M152.3 281.7h8" fill="none" stroke="#c99a00" stroke-width=".74"/>
<path d="M179.2 281.7h8" fill="none" stroke="#c62828" stroke-width=".95"/>
<path d="M202.2 281.7h8" fill="none" stroke="#262626" stroke-width=".95"/>
<path d="M10.7 288.8h3.2a1.59 1.59 0 0 1 1.6-1.6 1.59 1.59 0 0 1 1.6 1.6h3.1" fill="none" stroke="#555" stroke-width=".63" stroke-linecap="butt"/>
<path d="M15.5 286.2v5.8" fill="none" stroke="#999" stroke-width=".63" stroke-linecap="butt"/>
<text font-size="7.4" fill="#1c2024" x="10.7" y="15.3">ESP32 RFID Terminal · Wiring Diagram</text>
<text font-size="5.3" fill="#e8e8e8" x="379.1" y="166.6">ILI9341</text>
<text font-size="4.5" fill="#3d444b" x="194.5" y="132.2">ESP-WROOM-32</text>
<g font-size="3.7" fill="#5a636b">
<text x="10.7" y="22.2">Board: ESP32 DevKit V1 (DOIT, 30 pins) · top view, USB at the bottom</text>
<text x="10.7" y="27.5">All signal pins are taken from config.h and TFT_eSPI/User_Setup.h</text>
<text x="291.1" y="39.7">Elechouse V3 · 13.56 MHz · I2C</text>
<text x="66" y="237.2">RJ45 → LAN (router / switch)</text>
</g>
<g font-size="3.7" fill="#1c2024">
<text x="291" y="34.4">PN532 NFC module</text>
<text x="69.1" y="130.9">W5500 Ethernet module</text>
<text x="355.2" y="239.6">TFT display (ILI9341, SPI)</text>
</g>
<g font-size="3.4" fill="#3d444b">
<text x="10.7" y="283">Wires:</text>
<text x="42.5" y="283">PN532 · I2C + IRQ/RST</text>
<text x="96.8" y="283">W5500 · SPI</text>
<text x="131.5" y="283">TFT · SPI</text>
<text x="162.4" y="283">RGB LED</text>
<text x="189.3" y="283">3.3 V</text>
<text x="212.3" y="283">GND</text>
<text x="22.9" y="290.1">Arc = wires cross without connecting. Dot = junction. Grey pin = not used.</text>
<text x="387.5" y="290.1">Page 1 / 2</text>
</g>
<g font-size="3.2" fill="#9aa3ab">
<text x="381" y="173">2.4–2.8&quot;</text>
<text x="382" y="177.7">240×320</text>
<text x="379.1" y="182.5">SPI 27 MHz</text>
<text x="379.1" y="187.2">rotation 2</text>
</g>
<text font-size="3.2" fill="#5a636b" x="196.7" y="257.9">ESP32 DEVKIT V1</text>
<text font-size="3.2" fill="#c62828" x="31.9" y="260">3V3 rail</text>
<text font-size="3.2" fill="#262626" x="31.9" y="275.8">GND rail</text>
<g font-size="2.9" fill="#fff">
<text x="178.4" y="34.4">SCK</text>
<text x="178.4" y="40.7">MISO</text>
<text x="178.4" y="47.1">MOSI</text>
<text x="178.4" y="53.4">SS</text>
<text x="239.8" y="52.4">GND</text>
<text x="178.4" y="59.8">VCC</text>
<text x="239.8" y="58.7">VCC</text>
<text x="239.8" y="65.1">SDA</text>
<text x="178.4" y="66.1">GND</text>
<text x="211.9" y="70.3">I2C: 1=ON 2=OF</text>
<text x="236.3" y="70.3">F</text>
<text x="239.8" y="71.4">SCL</text>
<text x="178.4" y="72.5">IRQ</text>
<text x="178.4" y="78.8">RSTO</text>
<text x="349.2" y="124">T_IRQ</text>
<text x="349.2" y="132">T_DO</text>
<text x="349.2" y="139.9">T_DIN</text>
<text x="349.2" y="147.8">T_CS</text>
<text x="110.2" y="151.8">INT</text>
<text x="349.2" y="155.8">T_CLK</text>
<text x="110.2" y="167.7">RST</text>
<text x="349.2" y="163.7">SDO (MISO)</text>
<text x="349.2" y="171.6">LED</text>
<text x="108.5" y="175.6">MISO</text>
<text x="349.2" y="179.6">SCK</text>
<text x="108.5" y="183.5">MOSI</text>
<text x="110.2" y="191.5">SCK</text>
<text x="349.2" y="187.5">SDI (MOSI)</text>
<text x="349.2" y="195.4">DC</text>
<text x="349.2" y="203.4">RESET</text>
<text x="112" y="207.3">CS</text>
<text x="110.2" y="215.3">GND</text>
<text x="349.2" y="211.3">CS</text>
<text x="349.2" y="219.2">GND</text>
<text x="108.5" y="223.2">3.3V</text>
<text x="349.2" y="227.2">VCC</text>
</g>
<g font-size="2.9" fill="#7d3cb5">
<text x="259.9" y="112.3">GPIO23</text>
<text x="259.9" y="151.9">GPIO19</text>
<text x="259.9" y="159.9">GPIO18</text>
<text x="260.8" y="191.6">GPIO4</text>
<text x="260.8" y="199.5">GPIO2</text>
<text x="259.9" y="207.5">GPIO15</text>
</g>
<g font-size="2.9" fill="#0e8f7e">
<text x="259.9" y="120.2">GPIO22</text>
<text x="259.9" y="144">GPIO21</text>
<text x="153.1" y="151.9">GPIO32</text>
<text x="153.1" y="159.9">GPIO33</text>
</g>
<g font-size="2.9" fill="#5d656d">
<text x="196.9" y="138.1">ESPRESSIF · Wi-Fi + BT</text>
<text x="194" y="158.7">Xtensa dual-core 240 MHz</text>
</g>
<g font-size="2.9" fill="#e07800">
<text x="153.1" y="167.8">GPIO25</text>
<text x="153.1" y="175.7">GPIO26</text>
<text x="153.1" y="183.7">GPIO27</text>
<text x="153.1" y="191.6">GPIO14</text>
<text x="153.1" y="207.5">GPIO13</text>
</g>
<g font-size="2.9" fill="#c99a00">
<text x="260.8" y="167.8">GPIO5</text>
<text x="259.9" y="175.7">GPIO17</text>
<text x="259.9" y="183.7">GPIO16</text>
</g>
<g font-size="2.9" fill="#333">
<text x="290.5" y="167.7">R</text>
<text x="290.5" y="175.6">G</text>
<text x="290.5" y="183.5">B</text>
<text x="295.7" y="185.7">K−</text>
</g>
<g font-size="2.9" fill="#262626">
<text x="155.7" y="215.4">GND</text>
<text x="262.5" y="215.4">GND</text>
</g>
<text font-size="2.9" fill="#c62828" x="262.5" y="223.3">3V3</text>
<g font-size="2.6" fill="#f3f3f3">
<text x="176.3" y="112.1">EN</text>
<text x="242.4" y="112.1">D23</text>
<text x="176.3" y="120.1">VP</text>
<text x="242.4" y="120.1">D22</text>
<text x="176.3" y="128">VN</text>
<text x="242.4" y="128">TX0</text>
<text x="176.3" y="135.9">D34</text>
<text x="242.4" y="135.9">RX0</text>
<text x="176.3" y="143.9">D35</text>
<text x="242.4" y="143.9">D21</text>
<text x="176.3" y="151.8">D32</text>
<text x="242.4" y="151.8">D19</text>
<text x="176.3" y="159.7">D33</text>
<text x="242.4" y="159.7">D18</text>
<text x="176.3" y="167.7">D25</text>
<text x="244" y="167.7">D5</text>
<text x="176.3" y="175.6">D26</text>
<text x="242.4" y="175.6">TX2</text>
<text x="176.3" y="183.5">D27</text>
<text x="242.4" y="183.5">RX2</text>
<text x="176.3" y="191.5">D14</text>
<text x="244" y="191.5">D4</text>
<text x="176.3" y="199.4">D12</text>
<text x="244" y="199.4">D2</text>
<text x="176.3" y="207.3">D13</text>
<text x="242.4" y="207.3">D15</text>
<text x="176.3" y="215.3">GND</text>
<text x="190" y="214.7">PWR</text>
<text x="226.3" y="214.7">D2 LED</text>
<text x="242.4" y="215.3">GND</text>
<text x="176.3" y="223.2">VIN</text>
<text x="242.4" y="223.2">3V3</text>
<text x="185.3" y="238">EN</text>
<text x="233.4" y="238">BOOT</text>
</g>
<text font-size="2.6" fill="#e9eef3" x="95.3" y="155.5">(not connected)</text>
<text font-size="2.6" fill="#3d444b" x="273.7" y="163.4">220 Ω × 3</text>
<g font-size="2.4" fill="#ddd">
<text x="211.6" y="56.3">PN532</text>
<text x="84.4" y="174.8">W5500</text>
<text x="198.4" y="189.4">CP2102</text>
<text x="219.9" y="188.6">AMS1117</text>
</g>
<text font-size="2.4" fill="#333" x="205.9" y="242.8">micro USB</text>
<text font-size="2.4" fill="#b8c0c8" x="233" y="242">GPIO0</text>
</svg>
